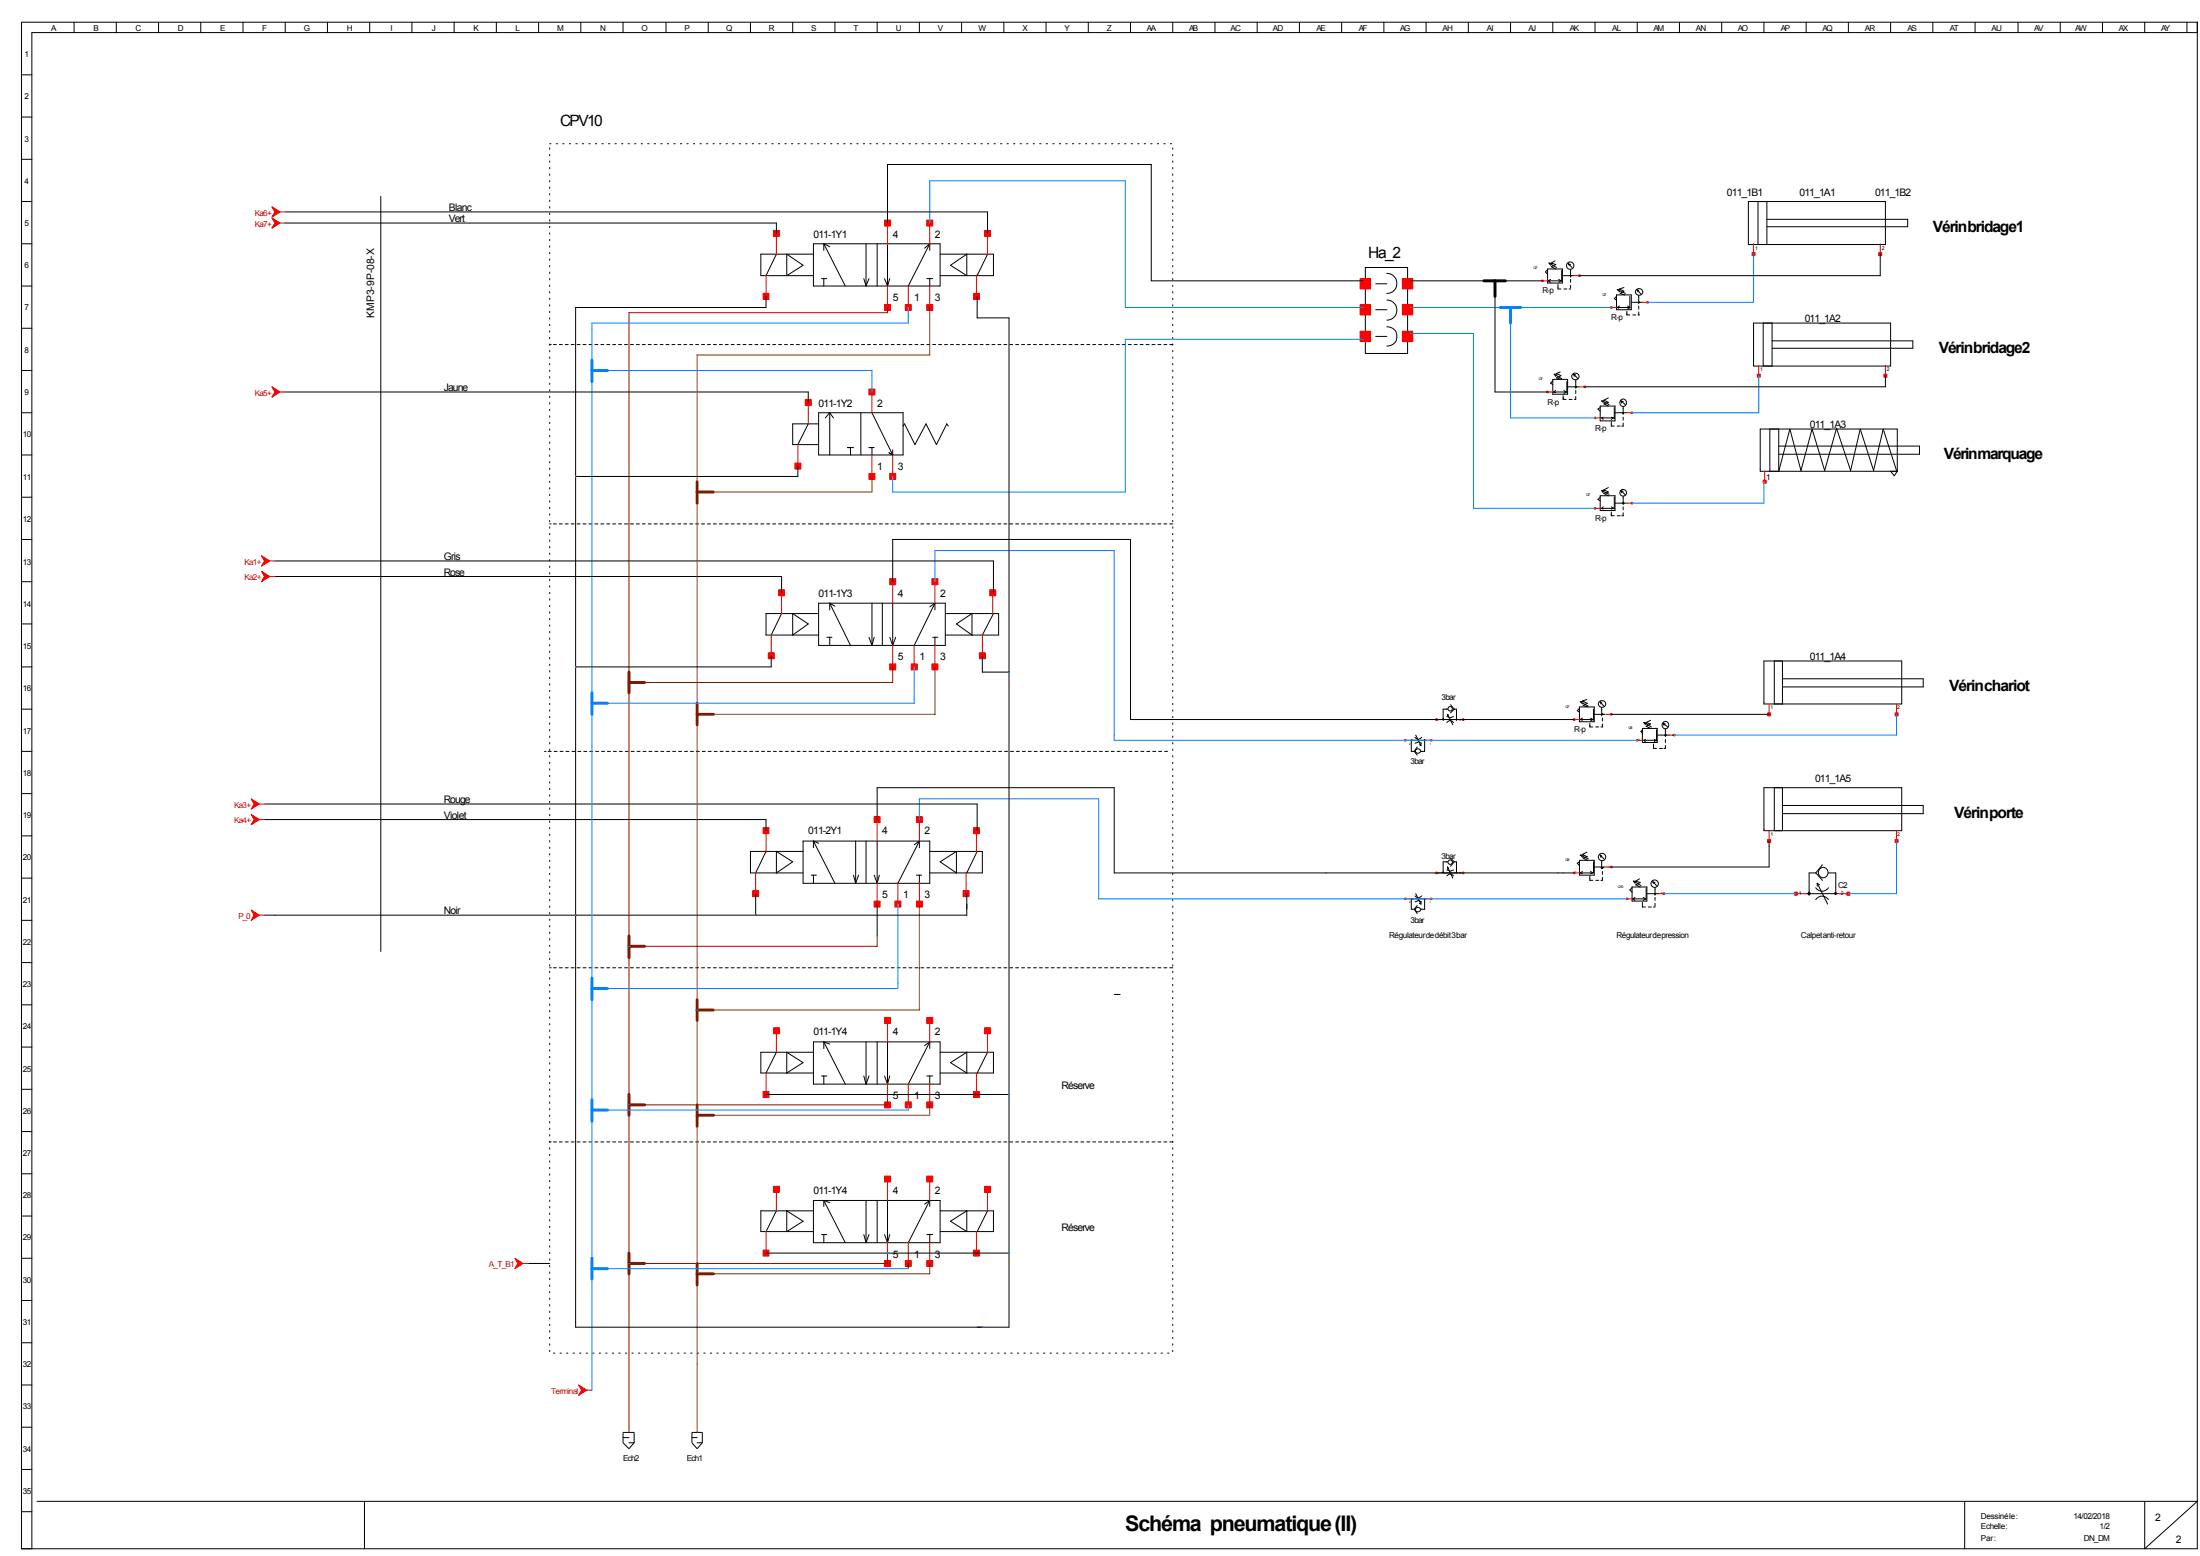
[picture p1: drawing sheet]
<svg xmlns="http://www.w3.org/2000/svg" width="297mm" height="210mm" viewBox="0 0 297 210" stroke-linecap="round" stroke-linejoin="round" font-family="sans-serif">
<g fill="none" stroke="#000" stroke-width=".14">
<path d="M2.9 3h293.7v206h-293.7zM2.9 10.1h1.4M2.9 15.8h1.4M10 3v1.4M15.7 3v1.4M21.4 3v1.4M27.1 3v1.4M32.8 3v1.4M38.5 3v1.4M44.2 3v1.4M49.9 3v1.4M55.6 3v1.4"/>
<path d="M61.3 3v1.4M67 3v1.4M72.7 3v1.4M78.4 3v1.4M84.1 3v1.4M89.9 3v1.4M95.6 3v1.4M101.3 3v1.4M107 3v1.4M112.7 3v1.4M118.4 3v1.4M124.1 3v1.4"/>
<path d="M129.8 3v1.4M135.5 3v1.4M141.2 3v1.4M146.9 3v1.4M152.6 3v1.4M158.3 3v1.4M164 3v1.4M169.7 3v1.4M175.4 3v1.4M181.1 3v1.4M186.8 3v1.4M192.5 3v1.4"/>
<path d="M198.2 3v1.4M203.9 3v1.4M209.6 3v1.4M215.3 3v1.4M221 3v1.4M226.7 3v1.4M232.4 3v1.4M238.1 3v1.4M243.8 3v1.4M249.5 3v1.4M255.2 3v1.4M260.9 3v1.4"/>
<path d="M266.6 3v1.4M272.4 3v1.4M278.1 3v1.4M283.8 3v1.4M289.5 3v1.4M295.2 3v1.4M296.6 4.4h-292.3v204.6M2.9 27.2h1.4M2.9 32.9h1.4M2.9 38.6h1.4M2.9 21.5h1.4M38.5 30.1h66.3v1.4"/>
<path d="M38.5 28.6h94.8v2.9M51.4 26.5v101.9M104.8 34.3l-1.4 2.9M106.2 34.3l2.2 1.5-2.2 1.4zM109.8 32.9h17.1v5.7h-17.1zM109.8 34.3h-7.1v2.9h7.1M110.9 37.6h.7M111.2 32.9v.9M111.2 37.6v1M111.2 32.9l2.9 5.7M111.2 32.9l.8 .4M116.6 37.6l.3 1"/>
<path d="M116.9 32.9v5.7M117.3 37.6l-.4 1M118.4 32.9v5.7M119.4 37.6l.4 1M119.8 30.1v-7.9h35.6v15.7h28.6M119.8 32.9v5.7M120.1 37.6l-.3 1M125.1 37.6h.8M125.5 32.9v.9M125.5 37.6v1M125.5 32.9l-2.9 5.7M125.5 32.9l-.7 .6"/>
<path d="M126.9 34.3h7.2v2.9h-7.2M128.3 35.8l2.2-1.5v2.9zM133.3 34.3l-1.4 2.9M184.3 36.1h5.7v11.6h-5.7zM185.7 38.3h1.5M187.2 36.9a1.35 1.35 0 0 1 1.4 1.4 1.35 1.35 0 0 1-1.4 1.3M190.4 37.9h10.7M201.8 37.9v15h7.1M203.2 37.9h5M208.9 36.3h2v1.9h-2zM208.9 36.4l-.3 .3 .3 .3M209 37.9h1.7"/>
<path d="M209 37.9l.3 .2M209.1 35.5l1 .6M209.1 35.5l.2 .3M209.1 35.5l.4 .1M209.3 37.7l-.3 .2M209.9 35.2l-.5 .3 .6 .2-.6 .3 .6 .3M210.3 38.4v.6h.4M210.4 37.7l.3 .2M210.7 37.9l-.3 .2M210.8 36.5v1.5M210.9 37.2h1.6M211.1 39h.4"/>
<path d="M211.7 35.6l.5 .5M211.7 35.6l.1 .2M211.7 35.6l.3 .1M211.8 39h.2M212 36.4v1M212 37.7v.4M212 38.5v.4M218.2 39.8h2v2h-2zM218.4 39.1l.2 .3M218.7 39.1h-.4l1.1 .5M219.2 38.8l-.6 .2 .6 .3-.5 .3 .6 .2M221 39.1l.5 .6"/>
<path d="M221 39.1l.1 .3M221 39.1l.2 .1M221.2 39.9v.8M236 27.2h18.5v5.8h-18.5zM237.3 27.2v5.8M238.5 29.6h19v1h-19M238.5 27.2v5.8M253.8 34.3v2.9h-40.6M2.9 55.7h1.4M2.9 44.3h1.4M2.9 50h1.4M38.5 52.9h70.6v1.4"/>
<path d="M74.2 46.5h.2M74.7 46.5h.4M75.5 46.5h.4M76.3 46.5h.4M77.1 46.5h.4M77.9 46.5h.4M78.7 46.5h.4M79.5 46.5h.4M80.3 46.5h.4M81.1 46.5h.4M81.9 46.5h.4M82.7 46.5h.4"/>
<path d="M83.5 46.5h.4M84.3 46.5h.4M85.1 46.5h.4M85.9 46.5h.4M86.7 46.5h.4M87.5 46.5h.4M88.3 46.5h.4M89.1 46.5h.4M89.9 46.5h.4M90.7 46.5h.4M91.5 46.5h.4M92.3 46.5h.4"/>
<path d="M93.1 46.5h.4M93.9 46.5h.4M94.7 46.5h.4M95.5 46.5h.4M96.3 46.5h.4M97.1 46.5h.4M97.9 46.5h.4M98.7 46.5h.4M99.5 46.5h.4M100.3 46.5h.4M101.1 46.5h.4M101.9 46.5h.4"/>
<path d="M102.7 46.5h.4M103.4 40v1.5h-25.7v137.6h58.5v-136.2h-4.3v-2.9M103.5 46.5h.4M104.3 46.5h.4M105.1 46.5h.4M105.9 46.5h.4M106.7 46.5h.4M107.5 46.5h.4M108.3 46.5h.4M109.1 46.5h.4M109.1 57.2l-1.4 2.8M109.9 46.5h.4"/>
<path d="M110.5 55.7h11.4v5.7h-11.4zM110.5 57.2h-3.5v2.8h3.5M110.7 46.5h.4M111.5 46.5h.4M112 55.7v5.7M112 55.7l-.6 .7M112 55.7l.5 .7M112.3 46.5h.4M113.1 46.5h.4M113.9 46.5h.4M114.7 46.5h.4M115.5 46.5h.4"/>
<path d="M116.2 55.7v5.7M116.3 46.5h.4M117.1 46.5h.4M117.7 55.7l2.8 5.7M117.9 46.5h.4M118.7 46.5h.4M119.5 46.5h.4M120.3 46.5h.4M121.1 46.5h.4M121.9 46.5h.4M121.9 57.5l.2-.3 1.4 2.8 1.5-2.8 1.4 2.8 1.4-2.8 .2 .3M122.7 46.5h.4"/>
<path d="M123.5 46.5h.4M124.3 46.5h.4M125.1 46.5h.4M125.9 46.5h.4M126.7 46.5h.4M127.5 46.5h.4M128.3 46.5h.4M129.1 46.5h.4M129.9 46.5h.4M130.7 46.5h.4M131.5 46.5h.4M132.3 46.5h.4"/>
<path d="M133.1 46.5h.4M133.9 46.5h.4M134.7 46.5h.4M135.5 46.5h.4M136.3 46.5h.4M137.1 46.5h.4M137.9 46.5h.4M138.7 46.5h.4M139.5 46.5h.4M140.3 46.5h.4M141.1 46.5h.4M141.9 46.5h.4"/>
<path d="M142.7 46.5h.4M143.5 46.5h.4M144.3 46.5h.4M145.1 46.5h.4M145.9 46.5h.4M146.7 46.5h.4M147.5 46.5h.4M148.3 46.5h.4M149.1 46.5h.4M149.9 46.5h.4M150.7 46.5h.4M151.5 46.5h.4"/>
<path d="M152.3 46.5h.4M153.1 46.5h.4M153.9 46.5h.4M154.7 46.5h.4M155.5 46.5h.4M156.3 46.5h.4M157.1 46.5h.4M157.9 46.5h.4M185.7 41.8h1.5M185.7 45.4h1.5M187.2 40.5a1.35 1.35 0 0 1 1.4 1.4 1.35 1.35 0 0 1-1.4 1.3M187.2 44.1a1.3 1.3 0 0 1 1.4 1.3 1.3 1.3 0 0 1-1.4 1.3"/>
<path d="M209.6 51.2h2v2h-2zM209.6 51.4l-.3 .3 .3 .2M209.7 52.9h1.7M209.7 52.9l.3 .1M209.8 50.5l1 .6M209.8 50.5l.2 .3M209.8 50.5h.4M210 52.7l-.3 .2M210.6 50.2l-.5 .2 .6 .3-.6 .3 .6 .2M211 53.4v.5h.4M211.1 52.7l.3 .2M211.4 52.9l-.3 .2"/>
<path d="M211.5 51.5v1.5M211.6 52.2h1.6M211.8 53.9h.4M212.4 50.5l.6 .6M212.4 50.5l.1 .3M212.4 50.5l.3 .1M212.7 51.3v.8M212.7 52.2v.2M212.7 52.7v.4M212.7 53.5v.4h-.2M216 54.8h2v2h-2zM216 55l-.3 .2 .3 .3"/>
<path d="M216.2 56.4h1.6M216.2 56.4l.2 .2M216.2 54.1l1 .5M216.2 54.1l.2 .2M216.2 54.1h.4M216.4 56.3l-.2 .1M217.1 53.7l-.6 .3 .6 .3-.6 .2 .6 .3M217.5 56.9v.6h.4M217.5 56.3l.3 .1M217.8 56.4l-.3 .2M217.9 55v1.5M218 55.7h1.6"/>
<path d="M218.2 40l-.3 .3 .3 .2M218.3 57.5h.4M218.3 41.5h1.7M218.3 41.5l.2 .1M218.6 41.3l-.3 .2M218.8 54.1l.6 .5M218.8 54.1l.1 .3M218.8 54.1l.3 .1M219.1 54.9v1M219.1 56.3v.4M219.1 57.1v.4h-.2M219.6 42v.5h.4"/>
<path d="M219.7 41.3l.3 .2M220 41.5l-.3 .2M220 40v1.6M220.2 40.8h1.5M220.4 42.5h.4M221.1 42.5h.2M221.2 40.8v.2M221.2 41.3v.4M221.2 42.1v.4M236.7 43.6h18.5v5.8h-18.5zM237.6 57.9h18.5v5.7h-18.5zM238 43.6v5.8"/>
<path d="M238.9 57.9v5.7M239.2 46h19v1h-19M239.2 43.6v5.8M240.1 57.9v5.7l1.5-5.7 1.5 5.6 1.5-5.6 1.7 5.6 1.6-5.7 1.9 5.7 1.3-5.6 1.8 5.6 1.3-5.6 1.8 5.6M254.5 50.7v1.5h-40.6M2.9 61.4h1.4M2.9 72.8h1.4M2.9 67.1h1.4M2.9 78.5h1.4M37.1 75.7h97v4.3M37.1 77.8h68.4v2.2M74.2 70.7h.2"/>
<path d="M74.7 70.7h.4M75.5 70.7h.4M76.3 70.7h.4M77.1 70.7h.4M77.9 70.7h.4M78.7 70.7h.4M79.5 70.7h.4M80.3 70.7h.4M81.1 70.7h.4M81.9 70.7h.4M82.7 70.7h.4M83.5 70.7h.4"/>
<path d="M84.3 70.7h.4M85.1 70.7h.4M85.9 70.7h.4M86.7 70.7h.4M87.5 70.7h.4M88.3 70.7h.4M89.1 70.7h.4M89.9 70.7h.4M90.7 70.7h.4M91.5 70.7h.4M92.3 70.7h.4M93.1 70.7h.4"/>
<path d="M93.9 70.7h.4M94.7 70.7h.4M95.5 70.7h.4M96.3 70.7h.4M97.1 70.7h.4M97.9 70.7h.4M98.7 70.7h.4M99.5 70.7h.4M100.3 70.7h.4M101.1 70.7h.4M101.9 70.7h.4M102.7 70.7h.4"/>
<path d="M103.5 70.7h.4M104.3 70.7h.4M105.1 70.7h.4M105.9 70.7h.4M106.7 70.7h.4M107.5 70.7h.4M107.7 62.9v1.4h-30M108.3 70.7h.4M109.1 70.7h.4M109.9 70.7h.4M110.7 70.7h.4M111.5 70.7h.4"/>
<path d="M112.3 70.7h.4M113.1 70.7h.4M113.9 70.7h.4M114.4 60.4h.8M114.7 70.7h.4M114.8 60.4v1M115.5 70.7h.4M116.3 70.7h.4M117.1 70.7h.4M117.3 60.4h.7M117.7 60.4v1M117.9 70.7h.4"/>
<path d="M118.7 70.7h.4M119.5 70.7h.4M120 61.1l.5 .3M120.3 70.7h.4M120.5 60.7v.7M120.5 78.5v-5.7h32.1v24.3h59.9M121.1 70.7h.4M121.9 70.7h.4M122.7 70.7h.4M123.5 70.7h.4M124.3 70.7h.4M125.1 70.7h.4"/>
<path d="M125.9 70.7h.4M126.7 70.7h.4M127.5 70.7h.4M128.3 70.7h.4M129.1 70.7h.4M129.9 70.7h.4M130.7 70.7h.4M131.5 70.7h.4M132.3 70.7h.4M133.1 70.7h.4M133.9 70.7h.4M134.7 70.7h.4"/>
<path d="M135.5 70.7h.4M136.3 70.7h.4M137.1 70.7h.4M137.9 70.7h.4M138.7 70.7h.4M139.5 70.7h.4M140.3 70.7h.4M141.1 70.7h.4M141.9 70.7h.4M142.7 70.7h.4M143.5 70.7h.4M144.3 70.7h.4"/>
<path d="M145.1 70.7h.4M145.9 70.7h.4M146.7 70.7h.4M147.5 70.7h.4M148.3 70.7h.4M149.1 70.7h.4M149.9 70.7h.4M150.7 70.7h.4M151.5 70.7h.4M152.3 70.7h.4M153.1 70.7h.4M153.9 70.7h.4"/>
<path d="M154.7 70.7h.4M155.5 70.7h.4M156.3 70.7h.4M157.1 70.7h.4M157.9 70.7h.4M216 66.9h2v2h-2zM216 67.1l-.3 .3 .3 .2M216.2 68.6h1.6M216.2 68.6l.2 .1M216.2 66.2l1 .5M216.2 66.2l.2 .3M216.2 66.2h.4"/>
<path d="M216.4 68.4l-.2 .2M217.1 65.8l-.6 .3 .6 .3-.6 .2 .6 .3M217.5 68.4l.3 .2M217.5 69.1v.5h.4M217.8 68.6l-.3 .1M217.9 67.1v1.6M218 67.9h1.6M218.3 69.6h.4M218.8 66.2l.6 .6M218.8 66.2l.1 .3M218.8 66.2l.3 .1M219.1 67v.8"/>
<path d="M219.1 67.9v.2M219.1 68.4v.4M219.1 69.2v.4h-.2M240.1 60.2h19v1.1h-19M255.2 63.6l.5 .6 .4-.6M2.9 95.7h1.4M2.9 90h1.4M2.9 84.2h1.4M104.1 88.5v1.5h-26.4M105.5 82.8l-1.4 2.9M107 82.8l2.1 1.4-2.1 1.5zM110.5 81.4h17.1v5.7h-17.1z"/>
<path d="M110.5 82.8h-7.1v2.9h7.1M111.6 86h.7M112 81.4v.9M112 86v1.1M112 81.4l2.8 5.7M112 81.4l.7 .4M117.3 86l.4 1.1M117.7 81.4v5.7M118 86l-.3 1.1M119.1 81.4v5.7M120.1 86l.4 1.1M120.5 81.4v5.7"/>
<path d="M120.9 86l-.4 1.1M125.9 86h.7M126.2 81.4v.9M126.2 86v1.1M126.2 81.4l-2.8 5.7M126.2 81.4l-.7 .5M127.6 82.8h7.2v2.9h-7.2M129.1 84.2l2.1-1.4v2.9zM132.6 88.5v2.2h3.6M134.1 82.8l-1.5 2.9M190.4 99.9h2.1M190.5 99.9v1.5h.4"/>
<path d="M191 99.5l.2 .1a.46 .46 0 0 0 .7-.1M191.1 99.2l.7 1.4M192.3 99.9v1.5h-.5M195.3 97.5l.2-.1a.46 .46 0 0 1 .7 .1M195.3 96.7l.2 .1a.54 .54 0 0 0 .7-.1M195.4 95.7h-.6v1.4M195.4 96.4l.7 1.4M195.4 96.4v.2M195.4 96.4l.1 .1M195.8 95.1l.5 .6M196.3 95.7h.3v1.4M196.3 95.7l-.5 .5"/>
<path d="M213.2 95.4h2v2h-2zM213.2 95.6l-.3 .3 .3 .2M213.3 97.1h1.7M213.3 97.1l.3 .1M213.4 94.7l.2 .3M213.6 96.9l-.3 .2M213.8 94.7h-.5l1.1 .6M214.2 94.4l-.6 .2 .6 .3M214.3 94.9l-.6 .3 .6 .2M214.6 97.6v.5h.4M214.7 96.9l.3 .2M215 97.1l-.3 .2"/>
<path d="M215.1 95.7v1.5M215.2 96.4h1.5M215.4 98.1h.4M216 94.7l.5 .6M216 94.7l.1 .3M216 94.7l.2 .1M216.2 95.5v.8M216.2 96.4v.2M216.3 96.9v.4M216.3 97.7v.4h-.2M217.5 96.4h21.3M221.7 98.3h2v1.9h-2z"/>
<path d="M221.7 98.5l-.2 .2 .2 .3M221.9 99.9h1.6M221.9 99.9l.2 .2M221.9 97.5l1 .6M221.9 97.5l.2 .3M221.9 97.5l.4 .1M222.1 99.8l-.2 .1M222.8 97.2l-.6 .3 .6 .2-.6 .3 .6 .3M223.3 99.8l.2 .1M223.5 99.9l-.2 .2M223.6 98.5v1.5M223.8 99.2h1.5"/>
<path d="M224.5 97.6l.6 .5M224.5 97.6l.1 .3M224.5 97.6l.3 .1M224.8 98.4v1M224.8 99.8v.4M238.1 89.2h18.6v5.8h-18.6zM239.5 89.2v5.8M240.6 91.6h19v1.1h-19M240.6 89.2v5.8M2.9 101.4h1.4M2.9 107.1h1.4M2.9 112.8h1.4"/>
<path d="M2.9 118.5h1.4M35.7 110.6h67.7v1.5M35.7 108.5h96.2v3.6M73.5 101.4h.2M74 101.4h.4M74.8 101.4h.4M75.6 101.4h.4M76.4 101.4h.4M77.2 101.4h.4M78 101.4h.4M78.8 101.4h.4M79.6 101.4h.4"/>
<path d="M80.4 101.4h.4M81.2 101.4h.4M82 101.4h.4M82.8 101.4h.4M83.6 101.4h.4M84.4 101.4h.4M85.2 101.4h.4M86 101.4h.4M86.8 101.4h.4M87.6 101.4h.4M88.4 101.4h.4M89.2 101.4h.4"/>
<path d="M90 101.4h.4M90.8 101.4h.4M91.6 101.4h.4M92.4 101.4h.4M93.2 101.4h.4M94 101.4h.4M94.8 101.4h.4M95.6 101.4h.4M96.4 101.4h.4M97.2 101.4h.4M98 101.4h.4M98.8 101.4h.4"/>
<path d="M99.6 101.4h.4M100.4 101.4h.4M101.2 101.4h.4M102 101.4h.4M102.8 101.4h.4M103.4 114.9l-1.4 2.9M103.6 101.4h.4M104.4 101.4h.4M104.8 114.9l2.2 1.4-2.2 1.5zM105.2 101.4h.4M106 101.4h.4M106.8 101.4h.4"/>
<path d="M107.6 101.4h.4M108.4 101.4h.4M108.4 113.5h17.1v5.7h-17.1zM108.4 114.9h-7.1v2.9h7.1M109.2 101.4h.4M109.5 118.1h.7M109.8 113.5v.9M109.8 118.1v1.1M109.8 113.5l2.9 5.7M109.8 113.5l.7 .3M110 101.4h.4M110.8 101.4h.4"/>
<path d="M111.6 101.4h.4M112.4 101.4h.4M113.2 101.4h.4M114 101.4h.4M114.8 101.4h.4M115.2 118.1l.3 1.1M115.5 113.5v5.7M115.6 101.4h.4M115.9 118.1l-.4 1.1M116.4 101.4h.4M116.9 113.5v5.7M117.2 101.4h.4"/>
<path d="M118 101.4h.4M118 118.1l.4 1.1M118.4 110.6v-4.3h32v11.5h62.1M118.4 113.5v5.7M118.7 118.1l-.3 1.1M118.8 101.4h.4M119.6 101.4h.4M120.4 101.4h.4M121.2 101.4h.4M122 101.4h.4M122.8 101.4h.4M123.6 101.4h.4"/>
<path d="M123.7 118.1h.7M124.1 113.5v.9M124.1 118.1v1.1M124.1 113.5l-2.9 5.7M124.1 113.5l-.7 .5M124.4 101.4h.4M125.2 101.4h.4M125.5 114.9h7.1v2.9h-7.1M126 101.4h.4M126.8 101.4h.4M126.9 116.3l2.2-1.4v2.9zM127.6 101.4h.4"/>
<path d="M128.4 101.4h.4M129.2 101.4h.4M130 101.4h.4M130.8 101.4h.4M131.6 101.4h.4M131.9 114.9l-1.4 2.9M132.4 101.4h.4M133.2 101.4h.4M134 101.4h.4M134.8 101.4h.4M135.6 101.4h.4M136.4 101.4h.4"/>
<path d="M137.2 101.4h.4M138 101.4h.4M138.8 101.4h.4M139.6 101.4h.4M140.4 101.4h.4M141.2 101.4h.4M142 101.4h.4M142.8 101.4h.4M143.6 101.4h.4M144.4 101.4h.4M145.2 101.4h.4M146 101.4h.4"/>
<path d="M146.8 101.4h.4M147.6 101.4h.4M148.4 101.4h.4M149.2 101.4h.4M150 101.4h.4M150.8 101.4h.4M151.6 101.4h.4M152.4 101.4h.4M153.2 101.4h.4M154 101.4h.4M154.8 101.4h.4M155.6 101.4h.4"/>
<path d="M156.4 101.4h.4M157.2 101.4h.4M190.9 101.4l.4 .5M191 100.3h.2a.54 .54 0 0 1 .7 0M191.3 100.8l-.4 .6M191.6 100.5l.2 .1M191.8 100.4v.2M195.3 118.2l.2-.1a.46 .46 0 0 1 .7 .1M195.3 117.4l.2 .1a.54 .54 0 0 0 .7-.1M195.4 116.3h-.6v1.5M195.4 117v.3M195.4 117l.7 1.5"/>
<path d="M195.4 117l.1 .2M195.8 115.8l.5 .5M196.3 116.3h.3v1.5M196.3 116.3l-.5 .6M213.2 116.1h2v2h-2zM213.2 116.3l-.3 .2 .3 .3M213.3 117.8h1.7M213.3 117.8l.3 .1M213.4 115.4l.2 .3M213.6 117.6l-.3 .2M213.8 115.4h-.5l1.1 .5M214.2 115l-.6 .3 .6 .3"/>
<path d="M214.3 115.6l-.6 .2 .6 .3M214.6 118.2v.6h.4M214.7 117.6l.3 .2M215 117.8l-.3 .1M215.1 116.3v1.5M215.2 117h1.5M215.4 118.8h.4M216 115.4l.5 .5M216 115.4l.1 .3M216 115.4l.2 .1M216.2 116.2v1M216.3 117.6v.4"/>
<path d="M216.3 118.4v.4h-.2M220.3 119.7h2v1.9h-2zM220.3 119.8l-.3 .3 .3 .3M220.5 118.9l1 .6M220.5 118.9l.2 .3M220.5 118.9l.4 .1M221.3 118.6l-.5 .3 .6 .2-.6 .3 .6 .3M222.2 119.9v1.5M223.1 119l.5 .5M223.1 119l.1 .2M223.1 119l.3 .1M223.2 100.4v.6h.4"/>
<path d="M223.4 119.8v1M224 101h.4M224.8 100.6v.4h-.2M238.1 106.3h18.6v5.8h-18.6zM238.8 113.5v3.5h-21.3M239.5 106.3v5.8M240.6 108.7h19v1.1h-19M240.6 106.3v5.8M245.1 119.8a1 1 0 0 0 1.7 0M245.1 117.8h-.9v2.8M245.1 117.8l.9 1M245.3 119.2l1.4 2.8"/>
<path d="M245.3 119.2v.4M245.3 119.2l.3 .2M246 116.7l-.9 1.1M246.8 117.8h1v2.8M2.9 124.2h1.4M2.9 129.9h1.4M2.9 135.6h1.4M74.2 130.6h.2M74.7 130.6h.4M75.5 130.6h.4M76.3 130.6h.4M77.1 130.6h.4"/>
<path d="M77.9 130.6h.4M78.7 130.6h.4M79.5 130.6h.4M80.3 130.6h.4M81.1 130.6h.4M81.9 130.6h.4M82.7 130.6h.4M83.5 130.6h.4M84.3 130.6h.4M85.1 130.6h.4M85.9 130.6h.4M86.7 130.6h.4"/>
<path d="M87.5 130.6h.4M88.3 130.6h.4M89.1 130.6h.4M89.9 130.6h.4M90.7 130.6h.4M91.5 130.6h.4M92.3 130.6h.4M93.1 130.6h.4M93.9 130.6h.4M94.7 130.6h.4M95.5 130.6h.4M96.3 130.6h.4"/>
<path d="M97.1 130.6h.4M97.9 130.6h.4M98.7 130.6h.4M99.5 130.6h.4M100.3 130.6h.4M101.1 130.6h.4M101.9 130.6h.4M102 120.6v2.9M102.7 130.6h.4M103.5 130.6h.4M104.3 130.6h.4M105.1 130.6h.4"/>
<path d="M105.9 130.6h.4M106.7 130.6h.4M107.5 130.6h.4M108.3 130.6h.4M109.1 130.6h.4M109.9 130.6h.4M110.7 130.6h.4M111.5 130.6h.4M112.3 130.6h.4M113.1 130.6h.4M113.9 130.6h.4M114.7 130.6h.4"/>
<path d="M115.5 130.6h.4M116.3 130.6h.4M117.1 130.6h.4M117.9 130.6h.4M118.4 122v4.3M118.7 130.6h.4M119.5 130.6h.4M120.3 130.6h.4M121.1 130.6h.4M121.9 130.6h.4M122.7 130.6h.4M123.5 130.6h.4"/>
<path d="M124.3 130.6h.4M125.1 130.6h.4M125.9 130.6h.4M126.7 130.6h.4M127.5 130.6h.4M128.3 130.6h.4M129.1 130.6h.4M129.9 130.6h.4M130.5 120.6v2.9h-94.8M130.7 130.6h.4M131.5 130.6h.4M132.3 130.6h.4"/>
<path d="M133.1 130.6h.4M133.9 130.6h.4M134.7 130.6h.4M135.5 130.6h.4M136.3 130.6h.4M137.1 130.6h.4M137.9 130.6h.4M138.7 130.6h.4M139.5 130.6h.4M140.3 130.6h.4M141.1 130.6h.4M141.9 130.6h.4"/>
<path d="M142.7 130.6h.4M143.5 130.6h.4M144.3 130.6h.4M145.1 130.6h.4M145.9 130.6h.4M146.7 130.6h.4M147.5 130.6h.4M148.3 130.6h.4M149.1 130.6h.4M149.9 130.6h.4M150.4 134.2h.8M150.7 130.6h.4"/>
<path d="M151.5 130.6h.4M152.3 130.6h.4M153.1 130.6h.4M153.9 130.6h.4M154.7 130.6h.4M155.5 130.6h.4M156.3 130.6h.4M157.1 130.6h.4M157.9 130.6h.4M190.4 121.3h2.1M190.5 121.3v1.4h.4M190.9 122.7l.4 .6"/>
<path d="M191 120.9l.2 .1a.46 .46 0 0 0 .7-.1M191 121.7h.2a.54 .54 0 0 1 .7 0M191.1 120.6l.7 1.4M191.3 122.2l-.4 .5M191.6 121.9l.2 .1M191.8 121.8v.2M192.3 121.3v1.4h-.5M220.4 121.3h1.7M220.4 121.3l.3 .2M220.7 121.1l-.3 .2M221.7 121.8v.6h.4M221.8 121.1l.3 .2"/>
<path d="M222.1 121.3l-.3 .2M222.3 120.6h1.6M222.5 122.4h.4M223.2 122.4h.2M223.4 121.1v.4M223.4 121.9v.4M243.8 120.6h4.3M245.1 121.4a1 1 0 0 1 1.7 0M2.9 141.3h1.4M2.9 147h1.4M2.9 152.7h1.4M2.9 158.4h1.4"/>
<path d="M74.2 154.1h.2M74.7 154.1h.4M75.5 154.1h.4M76.3 154.1h.4M77.1 154.1h.4M77.9 154.1h.4M78.7 154.1h.4M79.5 154.1h.4M80.3 154.1h.4M81.1 154.1h.4M81.9 154.1h.4M82.7 154.1h.4"/>
<path d="M83.5 154.1h.4M84.3 154.1h.4M85.1 154.1h.4M85.9 154.1h.4M86.7 154.1h.4M87.5 154.1h.4M88.3 154.1h.4M89.1 154.1h.4M89.9 154.1h.4M90.7 154.1h.4M91.5 154.1h.4M92.3 154.1h.4"/>
<path d="M93.1 154.1h.4M93.9 154.1h.4M94.7 154.1h.4M95.5 154.1h.4M96.3 154.1h.4M97.1 154.1h.4M97.9 154.1h.4M98.7 154.1h.4M99.5 154.1h.4M100.3 154.1h.4M101.1 154.1h.4M101.9 154.1h.4"/>
<path d="M102.7 154.1h.4M103.4 147.7h32.8M103.5 154.1h.4M104.3 154.1h.4M104.8 142l-1.4 2.8M105.1 154.1h.4M105.9 154.1h.4M106.2 142l2.2 1.4-2.2 1.4zM106.7 154.1h.4M107.5 154.1h.4M108.3 154.1h.4M109.1 154.1h.4"/>
<path d="M109.8 140.6h17.1v5.7h-17.1zM109.8 142h-7.1v2.8h7.1M109.9 154.1h.4M110.7 154.1h.4M110.9 145.2h.7M111.2 140.6v.9M111.2 145.2v1.1M111.2 140.6l2.9 5.7M111.2 140.6l.8 .3M111.5 154.1h.4M112.3 154.1h.4M113.1 154.1h.4"/>
<path d="M113.9 154.1h.4M114.7 154.1h.4M115.5 154.1h.4M116.3 154.1h.4M116.6 145.2l.3 1.1M116.9 140.6v5.7M117.1 154.1h.4M117.3 145.2l-.4 1.1M117.9 154.1h.4M118.4 140.6v5.7M118.7 154.1h.4M119.4 145.2l.4 1.1"/>
<path d="M119.5 154.1h.4M119.8 140.6v5.7M120.1 145.2l-.3 1.1M120.3 154.1h.4M121.1 154.1h.4M121.9 154.1h.4M122.7 154.1h.4M123.5 154.1h.4M124.3 154.1h.4M125.1 154.1h.4M125.1 145.2h.8M125.5 140.6v.9"/>
<path d="M125.5 145.2v1.1M125.5 140.6l-2.9 5.7M125.5 140.6l-.7 .5M125.9 154.1h.4M126.7 154.1h.4M126.9 142h7.2v2.8h-7.2M127.5 154.1h.4M128.3 154.1h.4M128.3 143.4l2.2-1.4v2.8zM129.1 154.1h.4M129.9 154.1h.4M130.7 154.1h.4"/>
<path d="M131.5 154.1h.4M132.3 154.1h.4M133.1 154.1h.4M133.3 142l-1.4 2.8M133.9 154.1h.4M134.7 154.1h.4M135.5 154.1h.4M136.3 154.1h.4M137.1 154.1h.4M137.9 154.1h.4M138.7 154.1h.4M139.5 154.1h.4"/>
<path d="M140.3 154.1h.4M141.1 154.1h.4M141.9 154.1h.4M142.7 154.1h.4M143.5 154.1h.4M144.3 154.1h.4M145.1 154.1h.4M145.9 154.1h.4M146.7 154.1h.4M147.5 154.1h.4M148.3 154.1h.4M149.1 154.1h.4"/>
<path d="M149.9 154.1h.4M150.7 154.1h.4M151.5 154.1h.4M152.3 154.1h.4M153.1 154.1h.4M153.9 154.1h.4M154.7 154.1h.4M155.5 154.1h.4M156.3 154.1h.4M157.1 154.1h.4M157.9 154.1h.4M2.9 164.1h1.4"/>
<path d="M2.9 169.8h1.4M2.9 175.5h1.4M71.3 170.5h2.9M103.4 169.1h32.8M104.8 163.4l-1.4 2.8M106.2 163.4l2.2 1.4-2.2 1.4zM109.8 162h17.1v5.7h-17.1zM109.8 163.4h-7.1v2.8h7.1M110.9 166.6h.7M111.2 162v.8M111.2 166.6v1.1M111.2 162l2.9 5.7"/>
<path d="M111.2 162l.8 .3M116.6 166.6l.3 1.1M116.9 162v5.7M117.3 166.6l-.4 1.1M118.4 162v5.7M119.4 166.6l.4 1.1M119.8 162v5.7M120.1 166.6l-.3 1.1M122.6 170.5v.7M125.1 166.6h.8M125.5 162v.8M125.5 166.6v1.1"/>
<path d="M125.5 162l-2.9 5.7M125.5 162l-.7 .5M126.9 163.4h7.2v2.8h-7.2M128.3 164.8l2.2-1.4v2.8zM133.3 163.4l-1.4 2.8M2.9 181.2h1.4M2.9 186.9h1.4M2.9 192.6h1.4M2.9 198.3h1.4M84.1 193.3h1.5v1.4l-.7 .8-.8-.8zM84.1 194h.8M84.9 194.7h.7"/>
<path d="M93.4 193.3h1.4v1.4l-.7 .8-.7-.8zM93.4 194h.7M94.1 194.7h.7M2.9 204h1.4M5 202.6h291.6l-7.1 6.4v-6.4M49.2 202.6v6.4M265.2 202.6v6.4"/>
<circle cx="212" cy="35.9" r=".5"/>
<circle cx="221.3" cy="39.4" r=".48"/>
<circle cx="212.7" cy="50.8" r=".48"/>
<circle cx="219.1" cy="54.4" r=".48"/>
<circle cx="219.1" cy="66.5" r=".45"/>
<circle cx="195.8" cy="95.7" r=".3"/>
<circle cx="216.3" cy="95" r=".48"/>
<circle cx="224.8" cy="97.9" r=".48"/>
<circle cx="191.4" cy="101.4" r=".33"/>
<circle cx="195.8" cy="116.4" r=".3"/>
<circle cx="216.3" cy="115.7" r=".5"/>
<circle cx="223.4" cy="119.3" r=".5"/>
<circle cx="246.1" cy="117.7" r=".67"/>
<circle cx="191.4" cy="122.8" r=".33"/>
</g>
<path d="M74.2 19.4h84.1v163.2h-84.1z" fill="none" stroke="#000" stroke-width=".14" stroke-dasharray=".2 .7"/>
<g fill="#f00" stroke="#f00" stroke-width=".14">
<path d="M236.5 34.1h.4v.4h-.4z" fill-rule="evenodd"/>
<path d="M253.6 34.1h.4v.4h-.4z" fill-rule="evenodd"/>
<path d="M237.2 50.5h.4v.4h-.4z" fill-rule="evenodd"/>
<path d="M254.3 50.5h.4v.4h-.4z" fill-rule="evenodd"/>
<path d="M119.4 41.1h.8v.8h-.8z" fill-rule="evenodd"/>
<path d="M122.2 41.1h.8v.8h-.8z" fill-rule="evenodd"/>
<path d="M119.4 29.7h.8v.8h-.8z" fill-rule="evenodd"/>
<path d="M125.1 29.7h.8v.8h-.8z" fill-rule="evenodd"/>
<path d="M125.1 41.1h.8v.8h-.8z" fill-rule="evenodd"/>
<path d="M104.4 31.1h.8v.8h-.8z" fill-rule="evenodd"/>
<path d="M103 39.6h.8v.8h-.8z" fill-rule="evenodd"/>
<path d="M131.4 39.6h.8v.8h-.8z" fill-rule="evenodd"/>
<path d="M132.9 31.1h.8v.8h-.8z" fill-rule="evenodd"/>
<path d="M120.1 89.6h.8v.8h-.8z" fill-rule="evenodd"/>
<path d="M123 89.6h.8v.8h-.8z" fill-rule="evenodd"/>
<path d="M120.1 78.1h.8v.8h-.8z" fill-rule="evenodd"/>
<path d="M125.8 78.1h.8v.8h-.8z" fill-rule="evenodd"/>
<path d="M125.8 89.6h.8v.8h-.8z" fill-rule="evenodd"/>
<path d="M105.1 79.6h.8v.8h-.8z" fill-rule="evenodd"/>
<path d="M103.7 88.1h.8v.8h-.8z" fill-rule="evenodd"/>
<path d="M132.2 88.1h.8v.8h-.8z" fill-rule="evenodd"/>
<path d="M133.6 79.6h.8v.8h-.8z" fill-rule="evenodd"/>
<path d="M118 121.6h.8v.8h-.8z" fill-rule="evenodd"/>
<path d="M120.8 121.6h.8v.8h-.8z" fill-rule="evenodd"/>
<path d="M118 110.2h.8v.8h-.8z" fill-rule="evenodd"/>
<path d="M123.7 110.2h.8v.8h-.8z" fill-rule="evenodd"/>
<path d="M123.7 121.6h.8v.8h-.8z" fill-rule="evenodd"/>
<path d="M103 111.7h.8v.8h-.8z" fill-rule="evenodd"/>
<path d="M101.6 120.2h.8v.8h-.8z" fill-rule="evenodd"/>
<path d="M130 120.2h.8v.8h-.8z" fill-rule="evenodd"/>
<path d="M131.4 111.7h.8v.8h-.8z" fill-rule="evenodd"/>
<path d="M238.6 96.2h.4v.4h-.4z" fill-rule="evenodd"/>
<path d="M255.8 96.2h.4v.4h-.4z" fill-rule="evenodd"/>
<path d="M238.6 113.3h.4v.4h-.4z" fill-rule="evenodd"/>
<path d="M255.8 113.3h.4v.4h-.4z" fill-rule="evenodd"/>
<path d="M238 64.8h.4v.4h-.4z" fill-rule="evenodd"/>
<path d="M117.3 63.9h.8v.8h-.8z" fill-rule="evenodd"/>
<path d="M120.1 63.9h.8v.8h-.8z" fill-rule="evenodd"/>
<path d="M117.3 52.5h.8v.8h-.8z" fill-rule="evenodd"/>
<path d="M108.7 53.9h.8v.8h-.8z" fill-rule="evenodd"/>
<path d="M107.3 62.5h.8v.8h-.8z" fill-rule="evenodd"/>
<path d="M183.6 44.7h1.4v1.4h-1.4z" fill-rule="evenodd"/>
<path d="M189.3 37.6h1.4v1.4h-1.4z" fill-rule="evenodd"/>
<path d="M189.3 41.1h1.4v1.4h-1.4z" fill-rule="evenodd"/>
<path d="M189.3 44.7h1.4v1.4h-1.4z" fill-rule="evenodd"/>
<path d="M183.6 37.6h1.4v1.4h-1.4z" fill-rule="evenodd"/>
<path d="M183.6 41.1h1.4v1.4h-1.4z" fill-rule="evenodd"/>
<path d="M119.4 170.1h.8v.8h-.8z" fill-rule="evenodd"/>
<path d="M122.2 170.1h.8v.8h-.8z" fill-rule="evenodd"/>
<path d="M119.4 158.7h.8v.8h-.8z" fill-rule="evenodd"/>
<path d="M125.1 158.7h.8v.8h-.8z" fill-rule="evenodd"/>
<path d="M125.1 170.1h.8v.8h-.8z" fill-rule="evenodd"/>
<path d="M104.4 160.1h.8v.8h-.8z" fill-rule="evenodd"/>
<path d="M103 168.7h.8v.8h-.8z" fill-rule="evenodd"/>
<path d="M131.4 168.7h.8v.8h-.8z" fill-rule="evenodd"/>
<path d="M132.9 160.1h.8v.8h-.8z" fill-rule="evenodd"/>
<path d="M119.4 148.7h.8v.8h-.8z" fill-rule="evenodd"/>
<path d="M122.2 148.7h.8v.8h-.8z" fill-rule="evenodd"/>
<path d="M119.4 137.3h.8v.8h-.8z" fill-rule="evenodd"/>
<path d="M125.1 137.3h.8v.8h-.8z" fill-rule="evenodd"/>
<path d="M125.1 148.7h.8v.8h-.8z" fill-rule="evenodd"/>
<path d="M104.4 138.7h.8v.8h-.8z" fill-rule="evenodd"/>
<path d="M103 147.3h.8v.8h-.8z" fill-rule="evenodd"/>
<path d="M131.4 147.3h.8v.8h-.8z" fill-rule="evenodd"/>
<path d="M132.9 138.7h.8v.8h-.8z" fill-rule="evenodd"/>
<path d="M212.4 97h.2v.2h-.2z" fill-rule="evenodd"/>
<path d="M217.4 96.3h.2v.2h-.2z" fill-rule="evenodd"/>
<path d="M220.9 99.8h.2v.2h-.2z" fill-rule="evenodd"/>
<path d="M225.9 99.1h.2v.2h-.2z" fill-rule="evenodd"/>
<path d="M212.4 117.7h.2v.2h-.2z" fill-rule="evenodd"/>
<path d="M217.4 116.9h.2v.2h-.2z" fill-rule="evenodd"/>
<path d="M219.5 121.2h.2v.2h-.2z" fill-rule="evenodd"/>
<path d="M224.5 120.5h.2v.2h-.2z" fill-rule="evenodd"/>
<path d="M249.3 120.4h.4v.4h-.4z" fill-rule="evenodd"/>
<path d="M242.2 120.4h.4v.4h-.4z" fill-rule="evenodd"/>
<path d="M197.4 97h.2v.2h-.2z" fill-rule="evenodd"/>
<path d="M193.8 97h.2v.2h-.2z" fill-rule="evenodd"/>
<path d="M189.6 99.8h.2v.2h-.2z" fill-rule="evenodd"/>
<path d="M193.1 99.8h.2v.2h-.2z" fill-rule="evenodd"/>
<path d="M189.6 121.2h.2v.2h-.2z" fill-rule="evenodd"/>
<path d="M193.1 121.2h.2v.2h-.2z" fill-rule="evenodd"/>
<path d="M197.4 117.7h.2v.2h-.2z" fill-rule="evenodd"/>
<path d="M193.8 117.7h.2v.2h-.2z" fill-rule="evenodd"/>
<path d="M215.2 68.5h.2v.2h-.2z" fill-rule="evenodd"/>
<path d="M220.2 67.8h.2v.2h-.2z" fill-rule="evenodd"/>
<path d="M215.2 56.3h.2v.2h-.2z" fill-rule="evenodd"/>
<path d="M220.2 55.6h.2v.2h-.2z" fill-rule="evenodd"/>
<path d="M208.8 52.8h.2v.2h-.2z" fill-rule="evenodd"/>
<path d="M213.8 52.1h.2v.2h-.2z" fill-rule="evenodd"/>
<path d="M217.4 41.4h.2v.2h-.2z" fill-rule="evenodd"/>
<path d="M222.3 40.7h.2v.2h-.2z" fill-rule="evenodd"/>
<path d="M208.1 37.8h.2v.2h-.2z" fill-rule="evenodd"/>
<path d="M213.1 37.1h.2v.2h-.2z" fill-rule="evenodd"/>
<path d="M36.7 29.4l1.1 .7-1.1 .7 .4-.7z" fill-rule="evenodd"/>
<path d="M36.7 27.9l1.1 .7-1.1 .7 .4-.7z" fill-rule="evenodd"/>
<path d="M36.7 52.2l1.1 .7-1.1 .7 .4-.7z" fill-rule="evenodd"/>
<path d="M33.9 109.9l1.1 .7-1.1 .7 .4-.7z" fill-rule="evenodd"/>
<path d="M33.9 107.8l1.1 .7-1.1 .7 .4-.7z" fill-rule="evenodd"/>
<path d="M35.3 77.1l1.1 .7-1.1 .7 .4-.7z" fill-rule="evenodd"/>
<path d="M35.3 75l1.1 .7-1.1 .7 .4-.7z" fill-rule="evenodd"/>
<path d="M78.1 186.9l1.1 .7-1.1 .7 .4-.7z" fill-rule="evenodd"/>
<path d="M69.5 169.8l1.1 .7-1.1 .7 .4-.7z" fill-rule="evenodd"/>
<path d="M33.9 122.8l1.1 .7-1.1 .7 .4-.7z" fill-rule="evenodd"/>
</g>
<g fill="none" stroke="#f00" stroke-width=".14">
<path d="M37.8 30.1h.7M37.8 28.6h.7M103.4 37.1v2.9M104.8 31.5v2.9M119.8 30.1v2.9M119.8 38.6v2.9M122.6 38.6v2.9M125.5 30.1v2.9M125.5 38.6v2.9M131.8 37.1v2.9M133.3 31.5v2.9M184.3 38.3h.1"/>
<path d="M190 38.3h.1M208.2 37.9h.7M212.5 37.2h.7M236.7 32.9v1.4M253.8 32.9v1.4M37.8 52.9h.7M109.1 54.3v2.9M117.7 52.9v2.9M184.3 45.4h.1M184.3 41.8h.1M190 41.8h.1M190 45.4h.1"/>
<path d="M208.9 52.9h.7M213.2 52.2h.7M215.3 56.4h.7M217.5 41.5h.7M219.6 55.7h.7M221.7 40.8h.7M237.4 49.3v1.4M254.5 49.3v1.4M36.4 77.8h.7M36.4 75.7h.7M107.7 60v2.9M117.7 61.4v2.9"/>
<path d="M120.5 61.4v2.9M120.5 78.5v2.9M126.2 78.5v2.9M215.3 68.6h.7M219.6 67.9h.7M238.2 63.6v1.4M104.1 85.6v2.9M105.5 80v2.9M120.5 87.1v2.9M123.4 87.1v2.9M126.2 87.1v2.9M132.6 85.6v2.9"/>
<path d="M134 80v2.9M189.7 99.9h.7M192.5 99.9h.7M193.9 97.1h.7M196.8 97.1h.7M212.5 97.1h.7M216.8 96.4h.7M221 99.9h.7M225.3 99.2h.7M238.8 95v1.4M256 95v1.4M35 110.6h.7"/>
<path d="M35 108.5h.7M102 117.7v2.9M103.4 112.1v2.9M118.4 110.6v2.9M118.4 119.1v2.9M121.2 119.1v2.9M124.1 110.6v2.9M124.1 119.1v2.9M130.4 117.7v2.9M131.8 112.1v2.9M193.9 117.8h.7M196.8 117.8h.7"/>
<path d="M212.5 117.8h.7M216.8 117h.7M238.8 112.1v1.4M256 112.1v1.4M35 123.5h.7M104.8 139.1v2.9M119.8 137.7v2.9M125.5 137.7v2.9M133.3 139.1v2.9M189.7 121.3h.7M192.5 121.3h.7M219.6 121.3h.7"/>
<path d="M223.9 120.6h.7M242.4 120.6h1.4M248.1 120.6h1.4M103.4 144.8v2.9M119.8 146.2v2.9M119.8 159.1v2.9M122.6 146.2v2.9M125.5 146.2v2.9M125.5 159.1v2.9M131.8 144.8v2.9M70.6 170.5h.7M103.4 166.2v2.9"/>
<path d="M104.8 160.5v2.9M119.8 167.6v2.9M122.6 167.6v2.9M125.5 167.6v2.9M131.8 166.2v2.9M133.3 160.5v2.9M79.2 187.6h.7"/>
</g>
<path d="M200.3 37.9h2.9M201.8 37.9v2.1" fill="none" stroke="#000" stroke-width=".4"/>
<path d="M79.9 48.6v2.9M79.9 50h2.1M202.5 41.5h2.8M203.9 41.5v2.1M79.9 93.5v2.9M79.9 94.9h2.1M79.9 132v2.9M79.9 133.4h2.1M79.9 148.4v2.9M79.9 149.8h2.1M79.9 169.8v2.8M79.9 171.2h2.1" fill="none" stroke="#0080ff" stroke-width=".4"/>
<path d="M94.1 65v2.9M94.1 66.4h2.2M94.1 94.9v2.9M94.1 96.4h2.2M94.1 134.9v2.8M94.1 136.3h2.2M94.1 149.1v2.9M94.1 150.5h2.2M94.1 170.5v2.9M94.1 171.9h2.2" fill="none" stroke="#804000" stroke-width=".4"/>
<path d="M84.9 90.7v2.8M84.9 92.1h2.1M84.9 126.3v2.9M84.9 127.7h2.1M84.9 147.7v2.8M84.9 149.1h2.1M84.9 169.1v2.8M84.9 170.5h2.1" fill="none" stroke="#800000" stroke-width=".4"/>
<g fill="#000" stroke="#000" stroke-width=".14">
<path d="M212 37.2h.1z" fill-rule="evenodd"/>
<path d="M212.7 52.2h.1z" fill-rule="evenodd"/>
<path d="M219.1 55.7l.1 .1h-.1z" fill-rule="evenodd"/>
<path d="M221.2 40.8h.1z" fill-rule="evenodd"/>
<path d="M219.1 67.9h.1z" fill-rule="evenodd"/>
<path d="M190.5 99.9h.1z" fill-rule="evenodd"/>
<path d="M192.3 99.8v.1z" fill-rule="evenodd"/>
<path d="M194.8 97v.2z" fill-rule="evenodd"/>
<path d="M196.6 97v.2z" fill-rule="evenodd"/>
<path d="M216.2 96.4h.2z" fill-rule="evenodd"/>
<path d="M224.8 99.2h.1z" fill-rule="evenodd"/>
<path d="M194.8 117.7h.1z" fill-rule="evenodd"/>
<path d="M196.6 117.7h.1z" fill-rule="evenodd"/>
<path d="M216.2 117.1h.2z" fill-rule="evenodd"/>
<path d="M190.5 121.3l.1 .1v-.1z" fill-rule="evenodd"/>
<path d="M192.3 121.2v.1z" fill-rule="evenodd"/>
<path d="M223.4 120.6h.1z" fill-rule="evenodd"/>
<path d="M244.1 120.5l.1-.1v.2v-.2l.2 .2-.2 .2-.1-.2z" fill-rule="evenodd"/>
<path d="M247.7 120.5h.1l-.1 .1 .1-.1 .1 .1-.1 .1z" fill-rule="evenodd"/>
</g>
<g fill="none" stroke="#0080ff" stroke-width=".14">
<path d="M125.5 30.1v-5.7h26.4v17.1h32.1M236.7 34.3v6.5h-14.3M82 50h35.7v2.9M122.6 41.5v2.1h-42.7v144M184 45.8h-32.1v20.6h-31.4v-2.1M190.4 41.5h27.1M190.4 45h8.5v23.6h16.4M203.9 41.5v14.9h11.4M237.4 50.7v5h-17.1M126.2 78.5v-4.2h24.2v25.6h70.6M238.1 65v2.9h-17.8M123.4 90v4.9h-41.4"/>
<path d="M256 96.4v2.8h-30M124.1 110.6v-2.8h24.2v13.5h71.3M256 113.5v7.1h-6.5M121.2 122v11.4h-39.2M224.6 120.6h17.8M122.6 149.1v.7h-42.7M79.9 171.2h42.7"/>
</g>
<path d="M119.8 41.5v.7h-34.9v151.1M120.5 90v2.1h-35.6M118.4 126.3v1.4h-33.5M119.8 148.4v.7h-34.9M119.8 169.1v1.4h-34.9" fill="none" stroke="#800000" stroke-width=".14"/>
<path d="M125.5 41.5v6.4h-31.4v145.4M117.7 64.3v2.1h-23.6M126.2 90v6.4h-32.1M124.1 122v14.3h-30M125.5 149.1v1.4h-31.4M125.5 170.5v1.4h-31.4" fill="none" stroke="#804000" stroke-width=".14"/>
<g fill="#00f" stroke="#00f" stroke-width=".14">
<circle cx="136.2" cy="90.7" r=".05"/>
<circle cx="77.7" cy="90" r=".05"/>
<circle cx="77.7" cy="64.3" r=".05"/>
<circle cx="102" cy="123.5" r=".05"/>
<circle cx="136.2" cy="169.1" r=".05"/>
<circle cx="136.2" cy="147.7" r=".05"/>
<circle cx="119.8" cy="169.1" r=".05"/>
<circle cx="77.7" cy="123.5" r=".05"/>
<circle cx="94.1" cy="136.3" r=".05"/>
<circle cx="79.9" cy="149.8" r=".05"/>
<circle cx="84.9" cy="127.7" r=".05"/>
<circle cx="84.9" cy="149.1" r=".05"/>
<circle cx="84.9" cy="170.5" r=".05"/>
<circle cx="79.9" cy="171.2" r=".05"/>
<circle cx="203.9" cy="52.9" r=".05"/>
<circle cx="132.6" cy="179.1" r=".05"/>
</g>
<text font-size="2.9" x="151.9" y="206.6">Schéma pneumatique (II)</text>
<g font-size="2.1">
<text x="75.6" y="17">CPV10</text>
<text x="184.7" y="34.8">Ha_2</text>
<text x="260.9" y="31.3">Vérin bridage1</text>
<text x="261.7" y="47.7">Vérin bridage2</text>
<text x="262.4" y="61.9">Vérin marquage</text>
<text x="263.1" y="93.3">Vérin chariot</text>
<text x="263.8" y="110.4">Vérin porte</text>
</g>
<g font-size="1.4">
<text x="60.6" y="28.5">Blanc</text>
<text x="60.6" y="29.9">Vert</text>
<text x="233.1" y="26.4">011_1B1</text>
<text x="242.9" y="26.4">011_1A1</text>
<text x="253.1" y="26.4">011_1B2</text>
<text x="109.8" y="32.1">011-1Y1</text>
<text x="120.5" y="32.1">4</text>
<text x="126.2" y="32.1">2</text>
<text x="120.5" y="40.6">5</text>
<text x="123.4" y="40.6">1</text>
<text x="126.2" y="40.6">3</text>
<text x="50.5" y="42.9" transform="rotate(-90 50.5 42.9)">KMP3-9P-08-X</text>
<text x="243.6" y="43.5">011_1A2</text>
<text x="59.9" y="52.8">Jaune</text>
<text x="110.5" y="54.9">011-1Y2</text>
<text x="118.4" y="54.9">2</text>
<text x="244.3" y="57.7">011_1A3</text>
<text x="118.4" y="63.4">1</text>
<text x="121.2" y="63.4">3</text>
<text x="59.9" y="75.6">Gris</text>
<text x="59.9" y="77.7">Rose</text>
<text x="110.5" y="80.6">011-1Y3</text>
<text x="121.2" y="80.6">4</text>
<text x="126.9" y="80.6">2</text>
<text x="121.2" y="89.1">5</text>
<text x="124.1" y="89.1">1</text>
<text x="126.9" y="89.1">3</text>
<text x="244.3" y="89.1">011_1A4</text>
<text x="245" y="105.5">011_1A5</text>
<text x="59.9" y="110.5">Violet</text>
<text x="59.9" y="108.4">Rouge</text>
<text x="109.1" y="112.6">011-2Y1</text>
<text x="119.1" y="112.6">4</text>
<text x="124.8" y="112.6">2</text>
<text x="59.9" y="123.3">Noir</text>
<text x="119.1" y="121.2">5</text>
<text x="121.9" y="121.2">1</text>
<text x="124.8" y="121.2">3</text>
<text x="109.8" y="139.7">011-1Y4</text>
<text x="120.5" y="139.7">4</text>
<text x="126.2" y="139.7">2</text>
<text x="120.5" y="148.3">5</text>
<text x="123.4" y="148.3">1</text>
<text x="126.2" y="148.3">3</text>
<text x="143.3" y="146.9">Réserve</text>
<text x="109.8" y="161.1">011-1Y4</text>
<text x="120.5" y="161.1">4</text>
<text x="126.2" y="161.1">2</text>
<text x="143.3" y="166.1">Réserve</text>
<text x="120.5" y="169.7">5</text>
<text x="123.4" y="169.7">1</text>
<text x="126.2" y="169.7">3</text>
<text x="290.9" y="205.3">2</text>
<text x="293.7" y="208.2">2</text>
</g>
<g font-size="1.1">
<text x="6.9" y="4.2">A</text>
<text x="12.6" y="4.2">B</text>
<text x="18.3" y="4.2">C</text>
<text x="24" y="4.2">D</text>
<text x="29.7" y="4.2">E</text>
<text x="35.4" y="4.2">F</text>
<text x="41" y="4.2">G</text>
<text x="46.8" y="4.2">H</text>
<text x="52.7" y="4.2">I</text>
<text x="58.3" y="4.2">J</text>
<text x="63.9" y="4.2">K</text>
<text x="69.6" y="4.2">L</text>
<text x="75.2" y="4.2">M</text>
<text x="81" y="4.2">N</text>
<text x="86.6" y="4.2">O</text>
<text x="92.4" y="4.2">P</text>
<text x="98" y="4.2">Q</text>
<text x="103.8" y="4.2">R</text>
<text x="109.5" y="4.2">S</text>
<text x="115.2" y="4.2">T</text>
<text x="120.9" y="4.2">U</text>
<text x="126.6" y="4.2">V</text>
<text x="132.1" y="4.2">W</text>
<text x="138" y="4.2">X</text>
<text x="143.7" y="4.2">Y</text>
<text x="149.4" y="4.2">Z</text>
<text x="154.8" y="4.2">AA</text>
<text x="160.5" y="4.2">AB</text>
<text x="166.1" y="4.2">AC</text>
<text x="171.8" y="4.2">AD</text>
<text x="177.7" y="4.2">AE</text>
<text x="183.4" y="4.2">AF</text>
<text x="189" y="4.2">AG</text>
<text x="194.7" y="4.2">AH</text>
<text x="200.7" y="4.2">AI</text>
<text x="206.3" y="4.2">AJ</text>
<text x="211.9" y="4.2">AK</text>
<text x="217.6" y="4.2">AL</text>
<text x="223.2" y="4.2">AM</text>
<text x="228.9" y="4.2">AN</text>
<text x="234.6" y="4.2">AO</text>
<text x="240.4" y="4.2">AP</text>
<text x="246" y="4.2">AQ</text>
<text x="251.7" y="4.2">AR</text>
<text x="257.5" y="4.2">AS</text>
<text x="263.2" y="4.2">AT</text>
<text x="268.8" y="4.2">AU</text>
<text x="274.6" y="4.2">AV</text>
<text x="280.1" y="4.2">AW</text>
<text x="286" y="4.2">AX</text>
<text x="291.7" y="4.2">AY</text>
<text x="3.3" y="7.7">1</text>
<text x="3.3" y="13.4">2</text>
<text x="3.3" y="19.1">3</text>
<text x="3.3" y="24.8">4</text>
<text x="3.3" y="30.5">5</text>
<text x="3.3" y="36.2">6</text>
<text x="3.3" y="41.9">7</text>
<text x="208.2" y="39.6">R-p</text>
<text x="3.3" y="47.6">8</text>
<text x="217.5" y="43.2">R-p</text>
<text x="3.3" y="53.3">9</text>
<text x="3.1" y="59">10</text>
<text x="208.9" y="54.6">R-p</text>
<text x="215.3" y="58.2">R-p</text>
<text x="3.1" y="64.8">11</text>
<text x="238.4" y="64.8">1</text>
<text x="3.1" y="70.5">12</text>
<text x="215.3" y="70.3">R-p</text>
<text x="3.1" y="76.2">13</text>
<text x="3.1" y="81.9">14</text>
<text x="3.1" y="87.6">15</text>
<text x="3.1" y="93.3">16</text>
<text x="194.6" y="94.5">3bar</text>
<text x="3.1" y="99">17</text>
<text x="212.5" y="98.8">R-p</text>
<text x="3.1" y="104.7">18</text>
<text x="190.4" y="103.1">3bar</text>
<text x="3.1" y="110.4">19</text>
<text x="3.1" y="116.1">20</text>
<text x="194.6" y="115.9">3bar</text>
<text x="248.1" y="119.8">C2</text>
<text x="3.1" y="121.8">21</text>
<text x="190.4" y="124.5">3bar</text>
<text x="3.1" y="127.5">22</text>
<text x="187.5" y="126.6">Régulateur de débit 3 bar</text>
<text x="218.2" y="126.6">Régulateur de pression</text>
<text x="243.1" y="126.6">Calpet anti-retour</text>
<text x="3.1" y="133.2">23</text>
<text x="3.1" y="138.9">24</text>
<text x="3.1" y="144.6">25</text>
<text x="3.1" y="150.3">26</text>
<text x="3.1" y="156">27</text>
<text x="3.1" y="161.7">28</text>
<text x="3.1" y="167.4">29</text>
<text x="3.1" y="173.1">30</text>
<text x="3.1" y="178.8">31</text>
<text x="3.1" y="184.5">32</text>
<text x="3.1" y="190.2">33</text>
<text x="3.1" y="195.9">34</text>
<text x="84.1" y="197.2">Ech2</text>
<text x="92.7" y="197.2">Ech1</text>
<text x="3.1" y="201.6">35</text>
<text x="267.4" y="205">Dessiné le :</text>
<text x="267.4" y="206.4">Echelle :</text>
<text x="267.4" y="207.9">Par :</text>
<text x="279.9" y="205">14/02/2018</text>
<text x="281.3" y="207.9">DN_DM</text>
<text x="283.4" y="206.4">1/2</text>
</g>
<g font-size="1.1" fill="#f00">
<text x="34.4" y="29.1">Ka6+</text>
<text x="34.4" y="30.6">Ka7+</text>
<text x="34.4" y="53.4">Ka5+</text>
<text x="33" y="76.2">Ka1+</text>
<text x="33" y="78.3">Ka2+</text>
<text x="31.6" y="111.1">Ka4+</text>
<text x="31.6" y="109">Ka3+</text>
<text x="32.2" y="124">P_0</text>
<text x="66" y="171">A_T_B1</text>
<text x="74.4" y="188.1">Terminal</text>
</g>
<g font-size=".7">
<text x="236.9" y="33.7">1</text>
<text x="254" y="33.7">2</text>
<text x="237.6" y="50.1">1</text>
<text x="254.7" y="50.1">2</text>
<text x="239" y="95.7">1</text>
<text x="256.1" y="95.7">2</text>
<text x="239" y="112.8">1</text>
<text x="256.1" y="112.8">2</text>
<text x="242.8" y="120.8">1</text>
<text x="248.5" y="120.8">2</text>
</g>
<g font-size=".5">
<text x="207" y="36.3">Q7</text>
<text x="216.3" y="39.9">Q7</text>
<text x="207.7" y="51.3">Q7</text>
<text x="214.1" y="67">Q7</text>
<text x="211.3" y="95.5">Q7</text>
<text x="219.8" y="98.4">Q8</text>
<text x="211.3" y="116.2">Q9</text>
<text x="218.4" y="119.8">Q10</text>
</g>
<g font-size=".4">
<text x="190.2" y="100.5">2</text>
<text x="193" y="100.5">1</text>
<text x="194.1" y="97.3">1</text>
<text x="197" y="97.3">2</text>
<text x="221.2" y="100">1</text>
<text x="225.7" y="99.3">2</text>
<text x="194.1" y="118">1</text>
<text x="197" y="118">2</text>
<text x="212.6" y="117.8">1</text>
<text x="217.1" y="117.1">2</text>
<text x="190.2" y="121.9">2</text>
<text x="193" y="121.9">1</text>
<text x="219.7" y="121.4">1</text>
<text x="224.2" y="120.6">2</text>
</g>
</svg>
